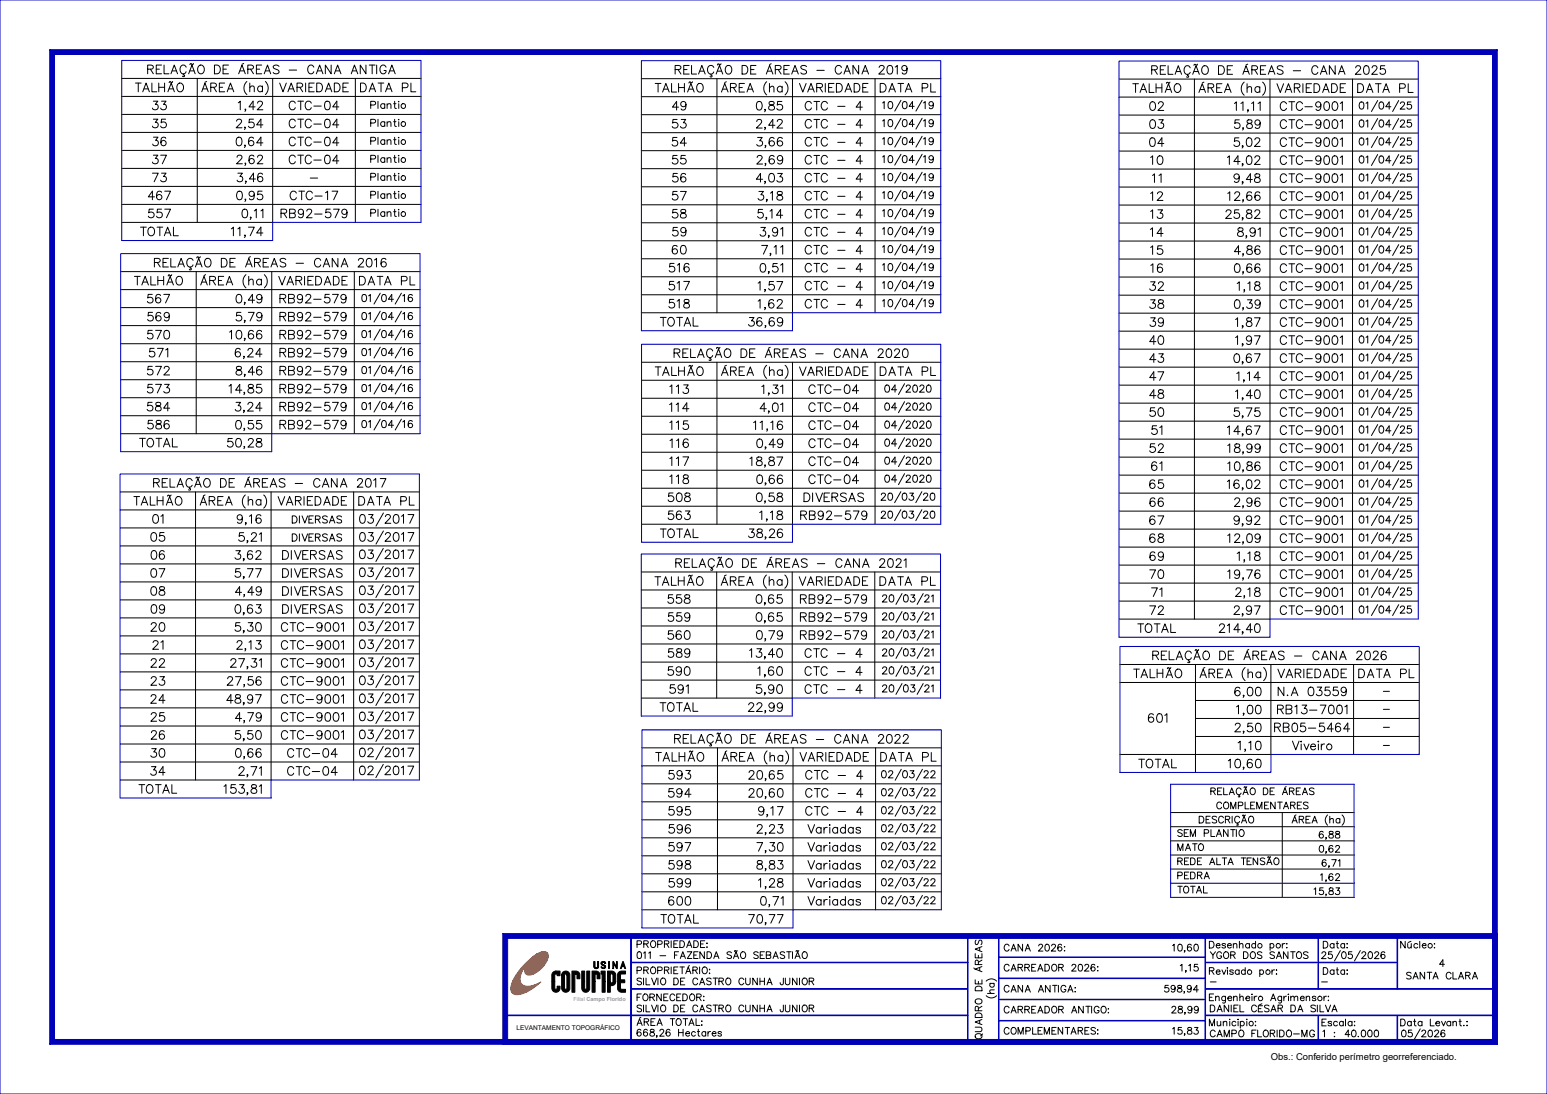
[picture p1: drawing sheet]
<svg xmlns="http://www.w3.org/2000/svg" width="594mm" height="420mm" viewBox="0 0 594 420" stroke-linecap="round" stroke-linejoin="round" font-family="sans-serif">
<!-- layer: QUADRO_DE_AREAS_CANA_ANTIGO -->
<path d="M304.3 201.3v6.9" fill="none" stroke="#0000b8" stroke-width=".4"/>
<!-- layer: QUADRO_DE_AREAS_COMPLEMENTARES -->
<path d="M449.5 301.1h70.4v43.4h-70.4zM449.5 339.1h70.4" fill="none" stroke="#0000b8" stroke-width=".4"/>
<path d="M449.5 311.9h70.4M449.5 317.4h70.4M492.4 311.9v32.6M449.5 322.8h70.4M449.5 328.3h70.4M449.5 333.6h70.4" fill="none" stroke="#000" stroke-width=".38"/>
<!-- layer: MARGEM -->
<path d="M0 0h594v420h-594zM19.1 19.1h555.8l-1.8 1.8h-552.2z" fill="none" stroke="#0000b8" stroke-width=".38"/>
<path d="M19.1 19.1h555.8l-1.8 1.8h-552.2z" fill="#0000b8"/>
<path d="M19.1 19.1l1.8 1.8v378.2l-1.8 1.8z" fill="none" stroke="#0000b8" stroke-width=".38"/>
<path d="M19.1 19.1l1.8 1.8v378.2l-1.8 1.8z" fill="#0000b8"/>
<path d="M20.9 399.1h552.2l1.8 1.8h-555.8z" fill="none" stroke="#0000b8" stroke-width=".38"/>
<path d="M20.9 399.1h552.2l1.8 1.8h-555.8z" fill="#0000b8"/>
<path d="M574.9 19.1v381.8l-1.8-1.8v-378.2z" fill="none" stroke="#0000b8" stroke-width=".38"/>
<path d="M574.9 19.1v381.8l-1.8-1.8v-378.2z" fill="#0000b8"/>
<g fill="none" stroke="#0000b8" stroke-width=".38">
<path d="M193.1 358.4h381.8l-1.8 1.9h-378.2zM242.2 359.3h.2v40.7h-.2zM242.3 359.3v40.7M371.5 359.3h.2v40.2h-.2zM371.6 359.3v40.2M383.4 359.3h.2v40.2h-.2zM383.5 359.3v40.2M462.7 359.3h.2v40.2h-.2zM462.8 359.3v40.2M506.1 359.3h.2v20.4h-.2zM506.2 359.3v20.4M536.4 359.3h.3v20.4h-.3z"/>
<path d="M536.5 359.3v20.4M242.3 379.6h129.3v.2h-129.3zM242.3 369.4h129.3v.2h-129.3zM242.3 379.7h129.3M242.3 369.5h129.3M383.5 367.4h79.3v.2h-79.3zM383.5 375.5h79.3v.2h-79.3zM383.5 367.5h79.3M383.5 375.6h79.3M462.8 379.6h111.2v.2h-111.2zM462.8 369.4h73.7v.2h-73.7zM462.8 379.7h111.2"/>
<path d="M462.8 369.5h73.7M194 389.7h177.6v.2h-177.6zM194 389.8h177.6M383.5 383.6h79.3v.2h-79.3zM383.5 391.8h79.3v.2h-79.3zM383.5 383.7h79.3M383.5 391.9h79.3M462.8 389.7h111.2v.2h-111.2zM462.8 389.8h111.2M506.1 389.8h.2v10.1h-.2zM506.2 389.8v10.1M536.4 389.8h.3v10.1h-.3z"/>
<path d="M536.5 389.8v10.1"/>
</g>
<path d="M193.1 358.4h381.8l-1.8 1.9h-378.2z" fill="#0000b8"/>
<path d="M574.9 358.4v42.5l-1.8-1.8v-38.8z" fill="none" stroke="#0000b8" stroke-width=".38"/>
<path d="M574.9 358.4v42.5l-1.8-1.8v-38.8z" fill="#0000b8"/>
<path d="M193.1 400.9l1.8-1.8h378.2l1.8 1.8z" fill="none" stroke="#0000b8" stroke-width=".38"/>
<path d="M193.1 400.9l1.8-1.8h378.2l1.8 1.8z" fill="#0000b8"/>
<path d="M193.1 358.4l1.8 1.9v38.8l-1.8 1.8z" fill="none" stroke="#0000b8" stroke-width=".38"/>
<path d="M193.1 358.4l1.8 1.9v38.8l-1.8 1.8z" fill="#0000b8"/>
<path d="M242.2 359.3h.2v40.3h-.2zM242.3 359.3v40.3" fill="none" stroke="#0000b8" stroke-width=".38"/>
<path d="M228 369.1h.4v2.1l.4 .3 .7-.2v-2.2h.3v2a.9 .9 0 0 1-.9 .7 .9 .9 0 0 1-.9-.7zM230.9 369.5a.93 .93 0 0 1 .9-.4 .93 .93 0 0 1 .8 .8h-.4a.5 .5 0 0 0-.6-.5 .5 .5 0 0 0-.4 .7l1.3 .9-1.5-.6zM230.9 369.5a.93 .93 0 0 1 .9-.4 .93 .93 0 0 1 .8 .8h-.4a.5 .5 0 0 0-.6-.5 .5 .5 0 0 0-.4 .7l1.1 .6a.83 .83 0 0 1-.4 1.2 .83 .83 0 0 1-1.1-.8h.3a.52 .52 0 0 0 .6 .5 .52 .52 0 0 0 .4-.7l-1.1-.6zM233.7 369.1h.3v2.7h-.3zM235.3 369.1h.3l1.1 2.1v-2.1h.3v2.7h-.3l-1.1-1.9v1.9h-.3zM239.1 369.1l1.1 2.7h-.3l-.3-.7h-.8l-.2 .7h-.4zM239.2 369.8l.3 1h-.6z" fill="none" stroke="#000" stroke-width=".38"/>
<g fill="#000">
<path d="M228 369.1h.4v2.1l.4 .3 .7-.2v-2.2h.3v2a.9 .9 0 0 1-.9 .7 .9 .9 0 0 1-.9-.7z" fill-rule="evenodd"/>
<path d="M230.9 369.5a.93 .93 0 0 1 .9-.4 .93 .93 0 0 1 .8 .8h-.4a.5 .5 0 0 0-.6-.5 .5 .5 0 0 0-.4 .7l1.3 .9-1.5-.6z" fill-rule="evenodd"/>
<path d="M230.9 369.5a.93 .93 0 0 1 .9-.4 .93 .93 0 0 1 .8 .8h-.4a.5 .5 0 0 0-.6-.5 .5 .5 0 0 0-.4 .7l1.1 .6a.83 .83 0 0 1-.4 1.2 .83 .83 0 0 1-1.1-.8h.3a.52 .52 0 0 0 .6 .5 .52 .52 0 0 0 .4-.7l-1.1-.6z" fill-rule="evenodd"/>
<path d="M233.7 369.1v2.7h.3v-2.7zM235.3 369.1v2.7h.3v-1.9l1.1 1.9h.3v-2.7h-.3v2.1l-1.1-2.1zM239.1 369.1l-.9 2.7h.4l.2-.7h.8l.3 .7h.3zM239.2 369.8l.3 1h-.6z" fill-rule="evenodd"/>
</g>
<path d="M203.5 368.4l2.5-1.9-3.1 3.2-.2-.5z" fill="none" stroke="#ff3f00" stroke-width=".38"/>
<path d="M203.5 368.4l2.5-1.9-3.1 3.2-.2-.5z" fill-rule="evenodd" fill="#ff3f00"/>
<path d="M211.9 376.8h1.1l.2 2.9h.6l.1-1.1h1.1v.8a1.57 1.57 0 0 1-1.5 1.5 1.57 1.57 0 0 1-1.6-1.5z" fill="none" stroke="#000" stroke-width=".38"/>
<path d="M211.9 376.8h1.1l.2 2.9h.6l.1-1.1h1.1v.8a1.57 1.57 0 0 1-1.5 1.5 1.57 1.57 0 0 1-1.6-1.5z" fill-rule="evenodd" fill="#000"/>
<path d="M201.7 369.9l3.1-2.6-2 2.1a9.2 9.2 0 0 0-2.9 7.7 3.4 3.4 0 0 0 4.6 1.2l3.2-1.3-1.1 .9a12.3 12.3 0 0 1-9 3.8 2.77 2.77 0 0 1-1.1-4.1l2.2-4.1zM203.6 368.6a7.7 7.7 0 0 1 5.3-3.3 1.93 1.93 0 0 1 1.6 1.2 1.93 1.93 0 0 1-.3 2 9.6 9.6 0 0 1-7.5 5.8 1.98 1.98 0 0 1-.9-3.1zM204.9 367.1l1.2-.8z" fill="none" stroke="#ff3f00" stroke-width=".38"/>
<path d="M204.5 367.7a6.2 6.2 0 0 0-2.9 5.8 2.78 2.78 0 0 0 4.2-.1l.2-.1a8.6 8.6 0 0 0 4.5-6.7 1.94 1.94 0 0 0-3.2-.9zM204.9 367.1l1.2-.8zM201.7 369.9l-2.2 2.5a10.7 10.7 0 0 0-3.2 8.1 2.77 2.77 0 0 0 3.9 1.1 19.8 19.8 0 0 0 7.5-4.6 7.7 7.7 0 0 1-6.9 1.2 3.8 3.8 0 0 1-.3-5.2l2.3-3.6 2-2.1z" fill-rule="evenodd" fill="#ff3f00"/>
<g fill="none" stroke="#000" stroke-width=".38">
<path d="M212.3 373.3l1-.5h1.7v1.8h-1.1v-.7l-.8 .2-.1 2.7h-1.1v-2.6zM216.1 373.3a1.58 1.58 0 0 1 1.8-.4 1.58 1.58 0 0 1 .9 1.6v4.8a1.58 1.58 0 0 1-1.5 1.6 1.58 1.58 0 0 1-1.7-1.5v-5.2zM216.9 374l.8 .2v5.4l-.3 .2-.5-.1-.1-.3zM219.6 372.8l2.2 .2 .9 1.1v1.7h-1.2v-1.5l-.8-.4v7h-1.1zM223.4 372.8h1.1v6.6l.3 .4 .5-.2v-6.8h1.1v6.6a1.52 1.52 0 0 1-1.5 1.5 1.52 1.52 0 0 1-1.5-1.5zM227.3 372.8l2.2 .2 .9 1.1v1.7h-1.1v-1.5l-.8-.4v7h-1.2zM228.9 371.5h.1M229.5 371.1v-2h.3v2a.88 .88 0 0 1-.9 .8 .88 .88 0 0 1-.8-.8l-.1-2h.4v2l.4 .4M229.5 371.1l-.5 .4M230.8 372.8h1.6v8.1h-1.2v-7h-.4zM233.3 372.8l2.3 .2 .8 1.1v3.2l-.8 .9-1.3 .2v2.5h-1zM234.3 373.9h.6l.5 .4v2.6l-.5 .4h-.6z"/>
<path d="M237.3 373.5l1.2-.7h1.7v1.1h-1.6l-.3 .4v1.9h1.6v1.1h-1.6v2.2l.3 .3h1.6v1.1l-2.2-.1-.8-.9z"/>
</g>
<g fill="#000">
<path d="M212.3 373.3l-.4 .9v2.6h1.1l.1-2.7 .8-.2v.7h1.1v-1.8h-1.7zM219.6 372.8v8.1h1.1v-7l.8 .4v1.5h1.2v-1.7l-.9-1.1zM223.4 372.8v6.6a1.52 1.52 0 0 0 1.5 1.5 1.52 1.52 0 0 0 1.5-1.5v-6.6h-1.1v6.8l-.3 .2-.5-.4v-6.6zM227.3 372.8v8.1h1.2v-7l.8 .4v1.5h1.1v-1.7l-.9-1.1zM230.8 372.8v1.1h.4v7h1.2v-8.1zM233.3 372.8v8.1h1v-2.5l1.3-.2 .8-.9v-3.2l-.8-1.1zM234.3 373.9h.6l.5 .4v2.6l-.5 .4h-.6zM237.7 373.2l-.6 .8v5.7l.9 1.1 2.2 .1v-1.1h-1.6l-.3-.3v-2.2h1.6v-1.1h-1.6v-1.9l.3-.4h1.6v-1.1h-1.7z" fill-rule="evenodd"/>
<path d="M216.1 373.3l-.5 .9v5.2a1.58 1.58 0 0 0 1.7 1.5 1.58 1.58 0 0 0 1.5-1.6v-4.8a1.57 1.57 0 0 0-.9-1.6 1.57 1.57 0 0 0-1.8 .4zM216.9 374l.8 .2v5.4l-.3 .2-.5-.1-.1-.3z" fill-rule="evenodd"/>
</g>
<!-- layer: QUADRO_DE_AREAS_CANA_ANTIGO -->
<g fill="none" stroke="#000" stroke-width=".38">
<path d="M46.7 30.1h114.9M46.7 37h114.9M75.7 30.1v55.3M104.7 30.1v55.3h-58M136.4 30.1v55.3M246.3 30.2h114.9M246.3 37.1h114.9M275.3 30.2v89.9M304.3 30.2v89.9h-58M336 30.2v89.9M429.7 30.4h114.9M429.7 37.3h114.9"/>
<path d="M458.6 30.4v207.3M487.6 30.4v207.3h-57.9M519.3 30.4v207.3M46.7 43.9h114.9M46.7 50.8h114.9M46.7 57.7h114.9M246.3 44h114.9M246.3 50.9h114.9M246.3 57.8h114.9M429.7 44.2h114.9M429.7 51.1h114.9M429.7 58h114.9"/>
<path d="M46.7 64.7h114.9M46.7 71.6h114.9M46.7 78.5h114.9M246.3 64.8h114.9M246.3 71.7h114.9M246.3 78.6h114.9M429.7 64.9h114.9M429.7 71.8h114.9M429.7 78.7h114.9M246.3 85.5h114.9M246.3 92.4h114.9M246.3 99.4h114.9"/>
<path d="M429.7 85.6h114.9M429.7 92.5h114.9M429.7 99.5h114.9M46.3 104.3h115M46.3 111.2h115M46.3 118.1h115M75.3 104.3v62.2M104.3 104.3v62.2h-58M136 104.3v62.2M246.3 106.3h114.9M246.3 113.2h114.9M429.7 106.4h114.9"/>
<path d="M429.7 113.3h114.9M46.3 125h115M46.3 132h115M46.3 138.9h115M246.3 139.1h114.9M275.3 139.1v62.2M304.3 139.1v62.2h-58M336 139.1v62.2M429.7 120.2h114.9M429.7 127.1h114.9M429.7 134h114.9M46.3 145.8h115"/>
<path d="M46.3 152.7h115M46.3 159.6h115M246.3 146h114.9M246.3 152.9h114.9M246.3 159.8h114.9M429.7 141h114.9M429.7 147.9h114.9M429.7 154.8h114.9M246.3 166.7h114.9M246.3 173.6h114.9M429.7 161.7h114.9M429.7 168.6h114.9"/>
<path d="M429.7 175.5h114.9M46.1 188.9h114.9M46.1 195.8h114.9M75.1 188.9v110.6M104.1 188.9v110.6h-58M135.8 188.9v110.6M246.3 180.5h114.9M246.3 187.4h114.9M246.3 194.3h114.9M429.7 182.4h114.9M429.7 189.3h114.9M429.7 196.2h114.9"/>
<path d="M46.1 202.7h114.9M46.1 209.6h114.9M46.1 216.5h114.9M246.2 219.6h114.9M275.2 219.6v48.4M304.2 219.6v48.4h-58M335.9 219.6v48.4M429.7 203.1h114.9M429.7 210h114.9M429.7 217h114.9M46.1 223.4h114.9M46.1 230.3h114.9"/>
<path d="M46.1 237.2h114.9M246.2 226.5h114.9M246.2 233.4h114.9M429.7 223.9h114.9M429.7 230.8h114.9M46.1 244.1h114.9M46.1 251h114.9M46.1 257.9h114.9M246.2 240.3h114.9M246.2 247.2h114.9M246.2 254.2h114.9M46.1 264.9h114.9"/>
<path d="M46.1 271.8h114.9M46.1 278.7h114.9M246.2 261.1h114.9M46.1 285.6h114.9M46.1 292.5h114.9M246.5 287.1h114.9M246.5 294h114.9M275.5 287.1v62.2M304.5 287.1v62.2h-58M336.2 287.1v62.2M246.5 300.9h114.9M246.5 307.8h114.9"/>
<path d="M246.5 314.7h114.9M246.5 321.7h114.9M246.5 328.6h114.9M246.5 335.5h114.9M246.5 342.4h114.9"/>
</g>
<path d="M46.7 23.2h114.9v62.2h-56.9v6.9h-58zM246.3 23.3h114.9v96.8h-56.9v6.9h-58zM429.7 23.5h114.9v214.2h-57v6.9h-57.9zM46.3 97.4h115v69.1h-57v6.9h-58zM46.1 182h114.9v117.5h-56.9v6.9h-58zM246.2 212.7h114.9v55.3h-56.9v6.9h-58zM304.3 201.3h56.9v-69.1h-114.9v76h58M246.5 280.2h114.9v69.1h-56.9v6.9h-58z" fill="none" stroke="#0000b8" stroke-width=".4"/>
<!-- layer: QUADRO_DE_AREAS_CANA_2026 -->
<path d="M430 255.1h114.9M459 255.1v41.5M488 255.1v34.5h-58M519.7 255.1v34.5M430 262h114.9M459 268.9h85.9M459 275.8h85.9M459 282.7h85.9" fill="none" stroke="#000" stroke-width=".38"/>
<path d="M430 248.2h114.9v41.4h-56.9v7h-58z" fill="none" stroke="#0000b8" stroke-width=".4"/>
<g font-size="4.6">
<text x="56.7" y="28.3">RELAÇÃO DE ÁREAS - CANA ANTIGA</text>
<text x="259.2" y="28.4">RELAÇÃO DE ÁREAS - CANA 2019</text>
<text x="442.2" y="28.5">RELAÇÃO DE ÁREAS - CANA 2025</text>
<text x="52" y="35.2">TALHÃO</text>
<text x="77.5" y="35.2">ÁREA (ha)</text>
<text x="107.4" y="35.2">VARIEDADE</text>
<text x="138.4" y="35.2">DATA PL</text>
<text x="251.6" y="35.3">TALHÃO</text>
<text x="277" y="35.3">ÁREA (ha)</text>
<text x="307" y="35.3">VARIEDADE</text>
<text x="338" y="35.3">DATA PL</text>
<text x="434.9" y="35.5">TALHÃO</text>
<text x="460.3" y="35.5">ÁREA (ha)</text>
<text x="490.3" y="35.5">VARIEDADE</text>
<text x="521.3" y="35.5">DATA PL</text>
<text x="58.5" y="42.1">33</text>
<text x="91.5" y="42.1">1,42</text>
<text x="111" y="42.1">CTC-04</text>
<text x="258.2" y="42.3">49</text>
<text x="290.4" y="42.3">0,85</text>
<text x="309.2" y="42.3">CTC - 4</text>
<text x="441.5" y="42.4">02</text>
<text x="474" y="42.4">11,11</text>
<text x="491.6" y="42.4">CTC-9001</text>
<text x="58.5" y="49.1">35</text>
<text x="90.7" y="49.1">2,54</text>
<text x="111" y="49.1">CTC-04</text>
<text x="258.1" y="49.2">53</text>
<text x="290.4" y="49.2">2,42</text>
<text x="309.2" y="49.2">CTC - 4</text>
<text x="441.5" y="49.3">03</text>
<text x="474" y="49.3">5,89</text>
<text x="491.6" y="49.3">CTC-9001</text>
<text x="58.6" y="56">36</text>
<text x="90.7" y="56">0,64</text>
<text x="111" y="56">CTC-04</text>
<text x="258.1" y="56.1">54</text>
<text x="290.6" y="56.1">3,66</text>
<text x="309.2" y="56.1">CTC - 4</text>
<text x="441.4" y="56.2">04</text>
<text x="473.8" y="56.2">5,02</text>
<text x="491.6" y="56.2">CTC-9001</text>
<text x="58.5" y="62.9">37</text>
<text x="90.8" y="62.9">2,62</text>
<text x="111" y="62.9">CTC-04</text>
<text x="258.1" y="63">55</text>
<text x="289.3" y="63">2,69</text>
<text x="309.2" y="63">CTC - 4</text>
<text x="441.8" y="63.1">10</text>
<text x="471.3" y="63.1">14,02</text>
<text x="491.6" y="63.1">CTC-9001</text>
<text x="58.5" y="69.8">73</text>
<text x="91" y="69.8">3,46</text>
<text x="119.1" y="69.8">-</text>
<text x="258.2" y="69.9">56</text>
<text x="289.2" y="69.9">4,03</text>
<text x="309.2" y="69.9">CTC - 4</text>
<text x="442.5" y="70">11</text>
<text x="473.8" y="70">9,48</text>
<text x="491.6" y="70">CTC-9001</text>
<text x="56.9" y="76.7">467</text>
<text x="90.8" y="76.7">0,95</text>
<text x="111.4" y="76.7">CTC-17</text>
<text x="258.1" y="76.8">57</text>
<text x="289.8" y="76.8">3,18</text>
<text x="309.2" y="76.8">CTC - 4</text>
<text x="441.8" y="76.9">12</text>
<text x="471.4" y="76.9">12,66</text>
<text x="491.6" y="76.9">CTC-9001</text>
<text x="56.9" y="83.6">557</text>
<text x="92.9" y="83.6">0,11</text>
<text x="107.9" y="83.6">RB92-579</text>
<text x="258.1" y="83.7">58</text>
<text x="289.6" y="83.8">5,14</text>
<text x="309.2" y="83.7">CTC - 4</text>
<text x="441.8" y="83.9">13</text>
<text x="470.6" y="83.9">25,82</text>
<text x="491.6" y="83.9">CTC-9001</text>
<text x="53.9" y="90.5">TOTAL</text>
<text x="88.8" y="90.5">11,74</text>
<text x="258.2" y="90.6">59</text>
<text x="290.5" y="90.7">3,91</text>
<text x="309.2" y="90.6">CTC - 4</text>
<text x="441.7" y="90.8">14</text>
<text x="475.2" y="90.8">8,91</text>
<text x="491.6" y="90.8">CTC-9001</text>
<text x="258.1" y="97.5">60</text>
<text x="291.1" y="97.6">7,11</text>
<text x="309.2" y="97.5">CTC - 4</text>
<text x="441.8" y="97.7">15</text>
<text x="474" y="97.7">4,86</text>
<text x="491.6" y="97.7">CTC-9001</text>
<text x="59.3" y="102.5">RELAÇÃO DE ÁREAS - CANA 2016</text>
<text x="256.9" y="104.4">516</text>
<text x="290.5" y="104.5">0,51</text>
<text x="309.2" y="104.4">CTC - 4</text>
<text x="441.9" y="104.6">16</text>
<text x="474" y="104.6">0,66</text>
<text x="491.6" y="104.6">CTC-9001</text>
<text x="51.6" y="109.4">TALHÃO</text>
<text x="77.1" y="109.4">ÁREA (ha)</text>
<text x="107" y="109.4">VARIEDADE</text>
<text x="138" y="109.4">DATA PL</text>
<text x="256.8" y="111.3">517</text>
<text x="291.1" y="111.4">1,57</text>
<text x="309.2" y="111.3">CTC - 4</text>
<text x="441.5" y="111.5">32</text>
<text x="475" y="111.5">1,18</text>
<text x="491.6" y="111.5">CTC-9001</text>
<text x="56.6" y="116.3">567</text>
<text x="90.6" y="116.3">0,49</text>
<text x="107.5" y="116.3">RB92-579</text>
<text x="256.8" y="118.2">518</text>
<text x="291.1" y="118.3">1,62</text>
<text x="309.2" y="118.2">CTC - 4</text>
<text x="441.5" y="118.4">38</text>
<text x="474" y="118.4">0,39</text>
<text x="491.6" y="118.4">CTC-9001</text>
<text x="56.7" y="123.2">569</text>
<text x="90.6" y="123.2">5,79</text>
<text x="107.5" y="123.2">RB92-579</text>
<text x="253.5" y="125.2">TOTAL</text>
<text x="287.4" y="125.2">36,69</text>
<text x="441.6" y="125.3">39</text>
<text x="474.4" y="125.4">1,87</text>
<text x="491.6" y="125.3">CTC-9001</text>
<text x="56.6" y="130.1">570</text>
<text x="88.1" y="130.1">10,66</text>
<text x="107.5" y="130.1">RB92-579</text>
<text x="57.3" y="137">571</text>
<text x="90.3" y="137">6,24</text>
<text x="107.5" y="137">RB92-579</text>
<text x="258.8" y="137.2">RELAÇÃO DE ÁREAS - CANA 2020</text>
<text x="441.5" y="132.2">40</text>
<text x="474.4" y="132.3">1,97</text>
<text x="491.6" y="132.2">CTC-9001</text>
<text x="56.6" y="144">572</text>
<text x="107.5" y="144">RB92-579</text>
<text x="441.5" y="139.1">43</text>
<text x="473.8" y="139.2">0,67</text>
<text x="491.6" y="139.1">CTC-9001</text>
<text x="90.6" y="144">8,46</text>
<text x="251.6" y="144.2">TALHÃO</text>
<text x="277" y="144.2">ÁREA (ha)</text>
<text x="307" y="144.2">VARIEDADE</text>
<text x="338" y="144.2">DATA PL</text>
<text x="441.5" y="146">47</text>
<text x="474.9" y="146.1">1,14</text>
<text x="491.6" y="146">CTC-9001</text>
<text x="56.6" y="150.9">573</text>
<text x="87.9" y="150.9">14,85</text>
<text x="107.5" y="150.9">RB92-579</text>
<text x="257.2" y="151.1">113</text>
<text x="292.5" y="151.1">1,31</text>
<text x="310.6" y="151.1">CTC-04</text>
<text x="441.5" y="152.9">48</text>
<text x="474.4" y="153">1,40</text>
<text x="491.6" y="152.9">CTC-9001</text>
<text x="56.5" y="157.8">584</text>
<text x="90.3" y="157.8">3,24</text>
<text x="107.5" y="157.8">RB92-579</text>
<text x="257.1" y="158">114</text>
<text x="291.8" y="158">4,01</text>
<text x="310.6" y="158">CTC-04</text>
<text x="441.5" y="159.9">50</text>
<text x="473.8" y="159.9">5,75</text>
<text x="491.6" y="159.9">CTC-9001</text>
<text x="56.7" y="164.7">586</text>
<text x="90.5" y="164.7">0,55</text>
<text x="107.5" y="164.7">RB92-579</text>
<text x="257.2" y="164.9">115</text>
<text x="289.4" y="164.9">11,16</text>
<text x="310.6" y="164.9">CTC-04</text>
<text x="442.2" y="166.8">51</text>
<text x="471.3" y="166.8">14,67</text>
<text x="491.6" y="166.8">CTC-9001</text>
<text x="53.6" y="171.6">TOTAL</text>
<text x="87.3" y="171.6">50,28</text>
<text x="257.3" y="171.8">116</text>
<text x="290.6" y="171.8">0,49</text>
<text x="310.6" y="171.8">CTC-04</text>
<text x="441.5" y="173.7">52</text>
<text x="471.4" y="173.7">18,99</text>
<text x="491.6" y="173.7">CTC-9001</text>
<text x="257.2" y="178.8">117</text>
<text x="287.9" y="178.8">18,87</text>
<text x="310.6" y="178.8">CTC-04</text>
<text x="257.2" y="185.7">118</text>
<text x="290.6" y="185.7">0,66</text>
<text x="310.6" y="185.7">CTC-04</text>
<text x="442.2" y="180.6">61</text>
<text x="471.4" y="180.6">10,86</text>
<text x="491.6" y="180.6">CTC-9001</text>
<text x="59" y="187">RELAÇÃO DE ÁREAS - CANA 2017</text>
<text x="441.5" y="187.5">65</text>
<text x="471.3" y="187.5">16,02</text>
<text x="491.6" y="187.5">CTC-9001</text>
<text x="51.4" y="193.9">TALHÃO</text>
<text x="76.9" y="193.9">ÁREA (ha)</text>
<text x="106.8" y="193.9">VARIEDADE</text>
<text x="137.8" y="193.9">DATA PL</text>
<text x="256.5" y="192.6">508</text>
<text x="290.4" y="192.6">0,58</text>
<text x="308.7" y="192.6">DIVERSAS</text>
<text x="441.6" y="194.4">66</text>
<text x="474" y="194.4">2,96</text>
<text x="491.6" y="194.4">CTC-9001</text>
<text x="58.6" y="200.9">01</text>
<text x="91" y="200.9">9,16</text>
<text x="138.1" y="200.9">03/2017</text>
<text x="256.5" y="199.5">563</text>
<text x="291.7" y="199.5">1,18</text>
<text x="307.4" y="199.5">RB92-579</text>
<text x="441.5" y="201.4">67</text>
<text x="473.8" y="201.4">9,92</text>
<text x="491.6" y="201.4">CTC-9001</text>
<text x="57.9" y="207.8">05</text>
<text x="91.6" y="207.8">5,21</text>
<text x="138.1" y="207.8">03/2017</text>
<text x="253.5" y="206.4">TOTAL</text>
<text x="287.4" y="206.4">38,26</text>
<text x="441.5" y="208.3">68</text>
<text x="471.4" y="208.3">12,09</text>
<text x="491.6" y="208.3">CTC-9001</text>
<text x="58" y="214.7">06</text>
<text x="90.2" y="214.7">3,62</text>
<text x="108.5" y="214.7">DIVERSAS</text>
<text x="138" y="214.5">03/2017</text>
<text x="441.6" y="215.2">69</text>
<text x="475" y="215.2">1,18</text>
<text x="491.6" y="215.2">CTC-9001</text>
<text x="57.9" y="221.6">07</text>
<text x="90.2" y="221.6">5,77</text>
<text x="108.5" y="221.6">DIVERSAS</text>
<text x="138" y="221.4">03/2017</text>
<text x="259.5" y="217.8">RELAÇÃO DE ÁREAS - CANA 2021</text>
<text x="251.5" y="224.7">TALHÃO</text>
<text x="276.9" y="224.7">ÁREA (ha)</text>
<text x="306.9" y="224.7">VARIEDADE</text>
<text x="337.9" y="224.7">DATA PL</text>
<text x="441.5" y="222.1">70</text>
<text x="471.4" y="222.1">19,76</text>
<text x="491.6" y="222.1">CTC-9001</text>
<text x="57.9" y="228.5">08</text>
<text x="90.4" y="228.5">4,49</text>
<text x="108.5" y="228.5">DIVERSAS</text>
<text x="138" y="228.3">03/2017</text>
<text x="256.4" y="231.6">558</text>
<text x="290.3" y="231.6">0,65</text>
<text x="307.3" y="231.6">RB92-579</text>
<text x="442.2" y="229">71</text>
<text x="474.4" y="229">2,18</text>
<text x="491.6" y="229">CTC-9001</text>
<text x="58" y="235.4">09</text>
<text x="90.2" y="235.4">0,63</text>
<text x="108.5" y="235.4">DIVERSAS</text>
<text x="138" y="235.2">03/2017</text>
<text x="256.5" y="238.5">559</text>
<text x="290.3" y="238.5">0,65</text>
<text x="307.3" y="238.5">RB92-579</text>
<text x="441.5" y="235.9">72</text>
<text x="473.8" y="235.9">2,97</text>
<text x="491.6" y="235.9">CTC-9001</text>
<text x="57.9" y="242.4">20</text>
<text x="90.2" y="242.4">5,30</text>
<text x="108.1" y="242.4">CTC-9001</text>
<text x="138" y="242.1">03/2017</text>
<text x="256.4" y="245.5">560</text>
<text x="290.5" y="245.5">0,79</text>
<text x="307.3" y="245.5">RB92-579</text>
<text x="436.9" y="242.8">TOTAL</text>
<text x="468.1" y="242.8">214,40</text>
<text x="58.6" y="249.3">21</text>
<text x="90.9" y="249.3">2,13</text>
<text x="108.1" y="249.3">CTC-9001</text>
<text x="138" y="249">03/2017</text>
<text x="57.9" y="256.2">22</text>
<text x="88.5" y="256.2">27,31</text>
<text x="108.1" y="256.2">CTC-9001</text>
<text x="138" y="256">03/2017</text>
<text x="256.5" y="252.4">589</text>
<text x="287.8" y="252.4">13,40</text>
<text x="309.1" y="252.4">CTC - 4</text>
<text x="442.6" y="253.3">RELAÇÃO DE ÁREAS - CANA 2026</text>
<text x="57.9" y="263.1">23</text>
<text x="87.2" y="263.1">27,56</text>
<text x="108.1" y="263.1">CTC-9001</text>
<text x="138" y="262.9">03/2017</text>
<text x="256.4" y="259.3">590</text>
<text x="291" y="259.3">1,60</text>
<text x="309.1" y="259.3">CTC - 4</text>
<text x="435.3" y="260.2">TALHÃO</text>
<text x="460.8" y="260.2">ÁREA (ha)</text>
<text x="490.7" y="260.2">VARIEDADE</text>
<text x="521.7" y="260.2">DATA PL</text>
<text x="57.9" y="270">24</text>
<text x="87.1" y="270">48,97</text>
<text x="108.1" y="270">CTC-9001</text>
<text x="138" y="269.8">03/2017</text>
<text x="257.1" y="266.2">591</text>
<text x="290.3" y="266.2">5,90</text>
<text x="309.1" y="266.2">CTC - 4</text>
<text x="474.1" y="267.1">6,00</text>
<text x="490.8" y="267.1">N.A 03559</text>
<text x="253.4" y="273.1">TOTAL</text>
<text x="287.3" y="273.1">22,99</text>
<text x="474.8" y="274.1">1,00</text>
<text x="490.5" y="274.1">RB13-7001</text>
<text x="57.9" y="276.9">25</text>
<text x="90.4" y="276.9">4,79</text>
<text x="108.1" y="276.9">CTC-9001</text>
<text x="138" y="276.7">03/2017</text>
<text x="440.9" y="277.3">601</text>
<text x="474.1" y="281">2,50</text>
<text x="489.4" y="281">RB05-5464</text>
<text x="58" y="283.8">26</text>
<text x="90.2" y="283.9">5,50</text>
<text x="108.1" y="283.8">CTC-9001</text>
<text x="138" y="283.6">03/2017</text>
<text x="259" y="285.3">RELAÇÃO DE ÁREAS - CANA 2022</text>
<text x="475.4" y="287.9">1,10</text>
<text x="496.3" y="287.9">Viveiro</text>
<text x="57.9" y="290.7">30</text>
<text x="90.4" y="290.8">0,66</text>
<text x="110.4" y="290.7">CTC-04</text>
<text x="138" y="290.5">02/2017</text>
<text x="251.8" y="292.2">TALHÃO</text>
<text x="277.2" y="292.2">ÁREA (ha)</text>
<text x="307.2" y="292.2">VARIEDADE</text>
<text x="338.2" y="292.2">DATA PL</text>
<text x="57.9" y="297.6">34</text>
<text x="91.6" y="297.7">2,71</text>
<text x="110.4" y="297.6">CTC-04</text>
<text x="138" y="297.4">02/2017</text>
<text x="256.7" y="299.1">593</text>
<text x="287.5" y="299.1">20,65</text>
<text x="309.4" y="299.1">CTC - 4</text>
<text x="437.2" y="294.8">TOTAL</text>
<text x="471.6" y="294.8">10,60</text>
<text x="53.3" y="304.5">TOTAL</text>
<text x="86" y="304.6">153,81</text>
<text x="256.6" y="306.1">594</text>
<text x="287.5" y="306.1">20,60</text>
<text x="309.4" y="306.1">CTC - 4</text>
<text x="256.7" y="313">595</text>
<text x="291.2" y="313">9,17</text>
<text x="309.4" y="313">CTC - 4</text>
<text x="256.8" y="319.9">596</text>
<text x="290.6" y="319.9">2,23</text>
<text x="310.2" y="319.9">Variadas</text>
<text x="256.7" y="326.8">597</text>
<text x="290.6" y="326.8">7,30</text>
<text x="310.2" y="326.8">Variadas</text>
<text x="256.7" y="333.7">598</text>
<text x="290.6" y="333.7">8,83</text>
<text x="310.2" y="333.7">Variadas</text>
<text x="256.8" y="340.6">599</text>
<text x="291.2" y="340.6">1,28</text>
<text x="310.2" y="340.6">Variadas</text>
<text x="256.7" y="347.5">600</text>
<text x="292" y="347.5">0,71</text>
<text x="310.2" y="347.5">Variadas</text>
<text x="253.7" y="354.4">TOTAL</text>
<text x="287.5" y="354.4">70,77</text>
</g>
<g font-size="3.8">
<text x="142.3" y="41.6">Plantio</text>
<text x="338.9" y="41.7">10/04/19</text>
<text x="521.9" y="41.9">01/04/25</text>
<text x="142.3" y="48.6">Plantio</text>
<text x="338.9" y="48.7">10/04/19</text>
<text x="521.9" y="48.8">01/04/25</text>
<text x="142.3" y="55.5">Plantio</text>
<text x="338.9" y="55.6">10/04/19</text>
<text x="521.9" y="55.7">01/04/25</text>
<text x="142.3" y="62.4">Plantio</text>
<text x="338.9" y="62.5">10/04/19</text>
<text x="521.9" y="62.6">01/04/25</text>
<text x="142.3" y="69.3">Plantio</text>
<text x="338.9" y="69.4">10/04/19</text>
<text x="521.9" y="69.5">01/04/25</text>
<text x="142.3" y="76.2">Plantio</text>
<text x="338.9" y="76.3">10/04/19</text>
<text x="521.9" y="76.4">01/04/25</text>
<text x="142.3" y="83.1">Plantio</text>
<text x="338.9" y="83.2">10/04/19</text>
<text x="521.9" y="83.3">01/04/25</text>
<text x="338.9" y="90.1">10/04/19</text>
<text x="521.9" y="90.3">01/04/25</text>
<text x="338.9" y="97">10/04/19</text>
<text x="521.9" y="97.2">01/04/25</text>
<text x="338.9" y="103.9">10/04/19</text>
<text x="521.9" y="104.1">01/04/25</text>
<text x="338.9" y="110.8">10/04/19</text>
<text x="521.9" y="111">01/04/25</text>
<text x="138.9" y="115.8">01/04/16</text>
<text x="338.9" y="117.8">10/04/19</text>
<text x="521.9" y="117.9">01/04/25</text>
<text x="138.9" y="122.7">01/04/16</text>
<text x="521.9" y="124.8">01/04/25</text>
<text x="138.9" y="129.6">01/04/16</text>
<text x="521.9" y="131.7">01/04/25</text>
<text x="138.9" y="136.5">01/04/16</text>
<text x="138.9" y="143.4">01/04/16</text>
<text x="521.9" y="138.6">01/04/25</text>
<text x="521.9" y="145.5">01/04/25</text>
<text x="138.9" y="150.4">01/04/16</text>
<text x="339.7" y="150.6">04/2020</text>
<text x="521.9" y="152.4">01/04/25</text>
<text x="138.9" y="157.3">01/04/16</text>
<text x="339.7" y="157.5">04/2020</text>
<text x="521.9" y="159.4">01/04/25</text>
<text x="138.9" y="164.2">01/04/16</text>
<text x="339.7" y="164.4">04/2020</text>
<text x="521.9" y="166.3">01/04/25</text>
<text x="339.7" y="171.3">04/2020</text>
<text x="521.9" y="173.2">01/04/25</text>
<text x="339.7" y="178.2">04/2020</text>
<text x="339.7" y="185.2">04/2020</text>
<text x="521.9" y="180.1">01/04/25</text>
<text x="521.9" y="187">01/04/25</text>
<text x="338.3" y="192.1">20/03/20</text>
<text x="521.9" y="193.9">01/04/25</text>
<text x="112.2" y="200.8">DIVERSAS</text>
<text x="338.3" y="199">20/03/20</text>
<text x="521.9" y="200.8">01/04/25</text>
<text x="112.2" y="207.8">DIVERSAS</text>
<text x="521.9" y="207.8">01/04/25</text>
<text x="521.9" y="214.7">01/04/25</text>
<text x="521.9" y="221.6">01/04/25</text>
<text x="338.8" y="231.1">20/03/21</text>
<text x="521.9" y="228.5">01/04/25</text>
<text x="338.8" y="238">20/03/21</text>
<text x="521.9" y="235.4">01/04/25</text>
<text x="338.8" y="244.9">20/03/21</text>
<text x="338.8" y="251.9">20/03/21</text>
<text x="338.8" y="258.8">20/03/21</text>
<text x="338.8" y="265.7">20/03/21</text>
<text x="531.2" y="266.6">-</text>
<text x="531.2" y="273.5">-</text>
<text x="531.2" y="280.5">-</text>
<text x="531.2" y="287.4">-</text>
<text x="338.5" y="298.6">02/03/22</text>
<text x="338.5" y="305.5">02/03/22</text>
<text x="338.5" y="312.5">02/03/22</text>
<text x="338.5" y="319.4">02/03/22</text>
<text x="338.5" y="326.3">02/03/22</text>
<text x="338.5" y="333.2">02/03/22</text>
<text x="338.5" y="340.1">02/03/22</text>
<text x="338.5" y="347">02/03/22</text>
</g>
<g font-size="3.6">
<text x="464.9" y="305.1">RELAÇÃO DE ÁREAS</text>
<text x="467.2" y="310.5">COMPLEMENTARES</text>
<text x="460.5" y="316">DESCRIÇÃO</text>
<text x="496.1" y="316">ÁREA (ha)</text>
<text x="452.2" y="321.1">SEM PLANTIO</text>
<text x="506.5" y="321.8">6,88</text>
<text x="452.2" y="326.5">MATO</text>
<text x="506.5" y="327.2">0,62</text>
<text x="452.2" y="332">REDE ALTA TENSÃO</text>
<text x="507.6" y="332.6">6,71</text>
<text x="452.2" y="337.4">PEDRA</text>
<text x="507" y="338.1">1,62</text>
<text x="452.2" y="342.8">TOTAL</text>
<text x="504.5" y="343.4">15,83</text>
<text x="244.6" y="363.8">PROPRIEDADE:</text>
<text x="385.6" y="365.1">CANA 2026:</text>
<text x="450.2" y="365.1">10,60</text>
<text x="464.4" y="364">Desenhado por:</text>
<text x="508.1" y="364">Data:</text>
<text x="537.8" y="364">Núcleo:</text>
<text x="244.6" y="368">011 - FAZENDA SÃO SEBASTIÃO</text>
<text x="464.7" y="368">YGOR DOS SANTOS</text>
<text x="507.4" y="368">25/05/2026</text>
<text x="552.8" y="371.1">4</text>
<text x="244.6" y="373.8">PROPRIETÁRIO:</text>
<text x="385.6" y="372.8">CARREADOR 2026:</text>
<text x="453.2" y="372.8">1,15</text>
<text x="464.4" y="374.1">Revisado por:</text>
<text x="508.1" y="374.1">Data:</text>
<text x="540.1" y="375.9">SANTA CLARA</text>
<text x="244.6" y="378.1">SILVIO DE CASTRO CUNHA JUNIOR</text>
<text x="381.8" y="383.1" transform="rotate(-90 381.8 383.1)">(ha)</text>
<text x="385.6" y="380.9">CANA ANTIGA:</text>
<text x="447.1" y="380.9">598,94</text>
<text x="464.7" y="378.1">-</text>
<text x="507.4" y="378.1">-</text>
<text x="244.6" y="388.5">SILVIO DE CASTRO CUNHA JUNIOR</text>
<text x="244.6" y="384.2">FORNECEDOR:</text>
<text x="385.6" y="388.9">CARREADOR ANTIGO:</text>
<text x="449.9" y="388.9">28,99</text>
<text x="464.4" y="384.2">Engenheiro Agrimensor:</text>
<text x="464.7" y="388.5">DANIEL CÉSAR DA SILVA</text>
<text x="244.6" y="393.7">ÁREA TOTAL:</text>
<text x="464.4" y="393.8">Municipio:</text>
<text x="507.6" y="393.8">Escala:</text>
<text x="537.8" y="393.8">Data Levant.:</text>
<text x="244.6" y="397.8">668,26 Hectares</text>
<text x="377" y="398.8" transform="rotate(-90 377 398.8)">QUADRO DE ÁREAS</text>
<text x="385.6" y="397">COMPLEMENTARES:</text>
<text x="450.2" y="397">15,83</text>
<text x="464.7" y="398.1">CAMPO FLORIDO-MG</text>
<text x="507.9" y="398.1">1 : 40.000</text>
<text x="538.1" y="398.1">05/2026</text>
<text x="487.9" y="406.8">Obs.: Conferido perímetro georreferenciado.</text>
</g>
<text font-size="2.5" x="198.3" y="395.6">LEVANTAMENTO TOPOGRÁFICO</text>
<text font-size="2.1" fill="#989898" x="220.2" y="384.3">Filial Campo Florido</text>
</svg>
